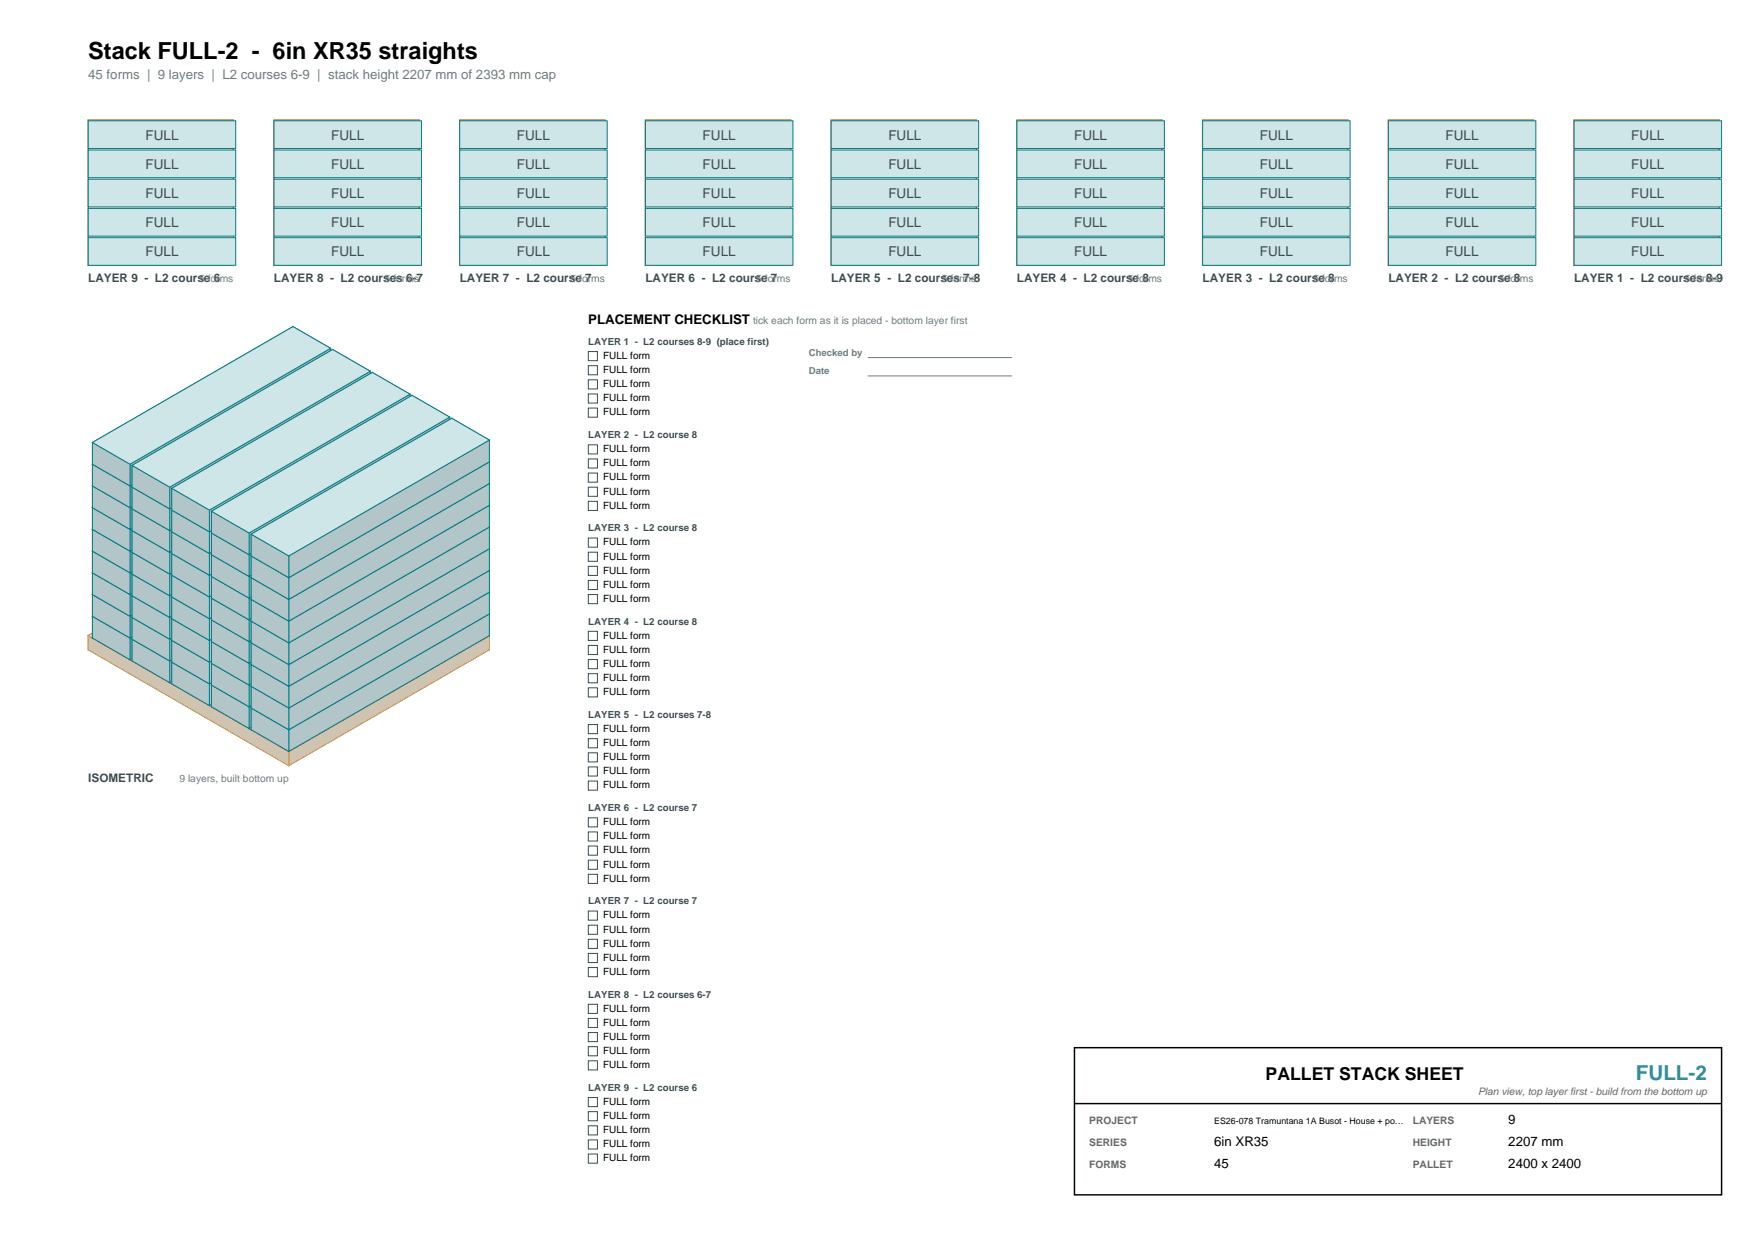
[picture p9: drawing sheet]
<svg xmlns="http://www.w3.org/2000/svg" width="420mm" height="297mm" viewBox="0 0 420 297" stroke-linecap="round" stroke-linejoin="round" font-family="sans-serif">
<path d="M21.2 28.8h34.8v34.8h-34.8z" fill-rule="evenodd" fill="#f0e4ce" stroke="#b4762b" stroke-width=".35"/>
<g fill="#cfe6e9" stroke="#0e7c86" stroke-width=".24">
<path d="M21.2 57h35.3v6.6h-35.3z" fill-rule="evenodd"/>
<path d="M21.2 50h35.3v6.6h-35.3z" fill-rule="evenodd"/>
<path d="M21.2 43h35.3v6.6h-35.3z" fill-rule="evenodd"/>
<path d="M21.2 36h35.3v6.6h-35.3z" fill-rule="evenodd"/>
<path d="M21.2 29h35.3v6.6h-35.3z" fill-rule="evenodd"/>
</g>
<path d="M65.7 28.8h34.8v34.8h-34.8z" fill-rule="evenodd" fill="#f0e4ce" stroke="#b4762b" stroke-width=".35"/>
<g fill="#cfe6e9" stroke="#0e7c86" stroke-width=".24">
<path d="M65.7 57h35.4v6.6h-35.4z" fill-rule="evenodd"/>
<path d="M65.7 50h35.4v6.6h-35.4z" fill-rule="evenodd"/>
<path d="M65.7 43h35.4v6.6h-35.4z" fill-rule="evenodd"/>
<path d="M65.7 36h35.4v6.6h-35.4z" fill-rule="evenodd"/>
<path d="M65.7 29h35.4v6.6h-35.4z" fill-rule="evenodd"/>
</g>
<path d="M110.3 28.8h34.8v34.8h-34.8z" fill-rule="evenodd" fill="#f0e4ce" stroke="#b4762b" stroke-width=".35"/>
<g fill="#cfe6e9" stroke="#0e7c86" stroke-width=".24">
<path d="M110.3 57h35.3v6.6h-35.3z" fill-rule="evenodd"/>
<path d="M110.3 50h35.3v6.6h-35.3z" fill-rule="evenodd"/>
<path d="M110.3 43h35.3v6.6h-35.3z" fill-rule="evenodd"/>
<path d="M110.3 36h35.3v6.6h-35.3z" fill-rule="evenodd"/>
<path d="M110.3 29h35.3v6.6h-35.3z" fill-rule="evenodd"/>
</g>
<path d="M154.8 28.8h34.8v34.8h-34.8z" fill-rule="evenodd" fill="#f0e4ce" stroke="#b4762b" stroke-width=".35"/>
<g fill="#cfe6e9" stroke="#0e7c86" stroke-width=".24">
<path d="M154.8 57h35.4v6.6h-35.4z" fill-rule="evenodd"/>
<path d="M154.8 50h35.4v6.6h-35.4z" fill-rule="evenodd"/>
<path d="M154.8 43h35.4v6.6h-35.4z" fill-rule="evenodd"/>
<path d="M154.8 36h35.4v6.6h-35.4z" fill-rule="evenodd"/>
<path d="M154.8 29h35.4v6.6h-35.4z" fill-rule="evenodd"/>
</g>
<path d="M199.4 28.8h34.8v34.8h-34.8z" fill-rule="evenodd" fill="#f0e4ce" stroke="#b4762b" stroke-width=".35"/>
<g fill="#cfe6e9" stroke="#0e7c86" stroke-width=".24">
<path d="M199.4 57h35.3v6.6h-35.3z" fill-rule="evenodd"/>
<path d="M199.4 50h35.3v6.6h-35.3z" fill-rule="evenodd"/>
<path d="M199.4 43h35.3v6.6h-35.3z" fill-rule="evenodd"/>
<path d="M199.4 36h35.3v6.6h-35.3z" fill-rule="evenodd"/>
<path d="M199.4 29h35.3v6.6h-35.3z" fill-rule="evenodd"/>
</g>
<path d="M243.9 28.8h34.8v34.8h-34.8z" fill-rule="evenodd" fill="#f0e4ce" stroke="#b4762b" stroke-width=".35"/>
<g fill="#cfe6e9" stroke="#0e7c86" stroke-width=".24">
<path d="M243.9 57h35.4v6.6h-35.4z" fill-rule="evenodd"/>
<path d="M243.9 50h35.4v6.6h-35.4z" fill-rule="evenodd"/>
<path d="M243.9 43h35.4v6.6h-35.4z" fill-rule="evenodd"/>
<path d="M243.9 36h35.4v6.6h-35.4z" fill-rule="evenodd"/>
<path d="M243.9 29h35.4v6.6h-35.4z" fill-rule="evenodd"/>
</g>
<path d="M288.5 28.8h34.8v34.8h-34.8z" fill-rule="evenodd" fill="#f0e4ce" stroke="#b4762b" stroke-width=".35"/>
<g fill="#cfe6e9" stroke="#0e7c86" stroke-width=".24">
<path d="M288.5 57h35.3v6.6h-35.3z" fill-rule="evenodd"/>
<path d="M288.5 50h35.3v6.6h-35.3z" fill-rule="evenodd"/>
<path d="M288.5 43h35.3v6.6h-35.3z" fill-rule="evenodd"/>
<path d="M288.5 36h35.3v6.6h-35.3z" fill-rule="evenodd"/>
<path d="M288.5 29h35.3v6.6h-35.3z" fill-rule="evenodd"/>
</g>
<path d="M333 28.8h34.8v34.8h-34.8z" fill-rule="evenodd" fill="#f0e4ce" stroke="#b4762b" stroke-width=".35"/>
<g fill="#cfe6e9" stroke="#0e7c86" stroke-width=".24">
<path d="M333 57h35.4v6.6h-35.4z" fill-rule="evenodd"/>
<path d="M333 50h35.4v6.6h-35.4z" fill-rule="evenodd"/>
<path d="M333 43h35.4v6.6h-35.4z" fill-rule="evenodd"/>
<path d="M333 36h35.4v6.6h-35.4z" fill-rule="evenodd"/>
<path d="M333 29h35.4v6.6h-35.4z" fill-rule="evenodd"/>
</g>
<path d="M377.6 28.8h34.8v34.8h-34.8z" fill-rule="evenodd" fill="#f0e4ce" stroke="#b4762b" stroke-width=".35"/>
<g fill="#cfe6e9" stroke="#0e7c86" stroke-width=".24">
<path d="M377.6 57h35.3v6.6h-35.3z" fill-rule="evenodd"/>
<path d="M377.6 50h35.3v6.6h-35.3z" fill-rule="evenodd"/>
<path d="M377.6 43h35.3v6.6h-35.3z" fill-rule="evenodd"/>
<path d="M377.6 36h35.3v6.6h-35.3z" fill-rule="evenodd"/>
<path d="M377.6 29h35.3v6.6h-35.3z" fill-rule="evenodd"/>
</g>
<g fill="#cec4b1" stroke="#b4762b" stroke-width=".24">
<path d="M69.3 124.6l48.1 27.8v3.4l-48.1-27.8z" fill-rule="evenodd"/>
<path d="M21.2 152.4l48.1-27.8v3.4l-48.1 27.8z" fill-rule="evenodd"/>
<path d="M69.3 180.1l48.1-27.7v3.4l-48.1 27.7z" fill-rule="evenodd"/>
<path d="M21.2 152.4l48.1 27.7v3.4l-48.1-27.7z" fill-rule="evenodd"/>
</g>
<path d="M21.2 152.4l48.1-27.8 48.1 27.8-48.1 27.7z" fill-rule="evenodd" fill="#f0e4ce" stroke="#b4762b" stroke-width=".24"/>
<g fill="#b2c5c8" stroke="#0e7c86" stroke-width=".24">
<path d="M70.3 120l9 5.2v5.2l-9-5.2z" fill-rule="evenodd"/>
<path d="M22.2 147.7l48.1-27.7v5.2l-48.1 27.7z" fill-rule="evenodd"/>
<path d="M31.2 152.9l48.1-27.7v5.2l-48.1 27.7z" fill-rule="evenodd"/>
<path d="M22.2 147.7l9 5.2v5.2l-9-5.2z" fill-rule="evenodd"/>
</g>
<path d="M22.2 147.7l48.1-27.7 9 5.2-48.1 27.7z" fill-rule="evenodd" fill="#cfe6e9" stroke="#0e7c86" stroke-width=".24"/>
<g fill="#b2c5c8" stroke="#0e7c86" stroke-width=".24">
<path d="M79.8 125.4l9 5.3v5.2l-9-5.2z" fill-rule="evenodd"/>
<path d="M31.7 153.2l48.1-27.8v5.3l-48.1 27.7z" fill-rule="evenodd"/>
<path d="M40.7 158.4l48.1-27.7v5.2l-48.1 27.7z" fill-rule="evenodd"/>
<path d="M31.7 153.2l9 5.2v5.2l-9-5.2z" fill-rule="evenodd"/>
</g>
<path d="M31.7 153.2l48.1-27.8 9 5.3-48.1 27.7z" fill-rule="evenodd" fill="#cfe6e9" stroke="#0e7c86" stroke-width=".24"/>
<g fill="#b2c5c8" stroke="#0e7c86" stroke-width=".24">
<path d="M89.3 130.9l9 5.3v5.2l-9-5.2z" fill-rule="evenodd"/>
<path d="M41.2 158.7l48.1-27.8v5.3l-48.1 27.7z" fill-rule="evenodd"/>
<path d="M50.2 163.9l48.1-27.7v5.2l-48.1 27.7z" fill-rule="evenodd"/>
<path d="M41.2 158.7l9 5.2v5.2l-9-5.2z" fill-rule="evenodd"/>
</g>
<path d="M41.2 158.7l48.1-27.8 9 5.3-48.1 27.7z" fill-rule="evenodd" fill="#cfe6e9" stroke="#0e7c86" stroke-width=".24"/>
<g fill="#b2c5c8" stroke="#0e7c86" stroke-width=".24">
<path d="M98.8 136.4l9.1 5.2v5.3l-9.1-5.3z" fill-rule="evenodd"/>
<path d="M50.7 164.2l48.1-27.8v5.2l-48.1 27.8z" fill-rule="evenodd"/>
<path d="M59.8 169.4l48.1-27.8v5.3l-48.1 27.7z" fill-rule="evenodd"/>
<path d="M50.7 164.2l9.1 5.2v5.2l-9.1-5.2z" fill-rule="evenodd"/>
</g>
<path d="M50.7 164.2l48.1-27.8 9.1 5.2-48.1 27.8z" fill-rule="evenodd" fill="#cfe6e9" stroke="#0e7c86" stroke-width=".24"/>
<g fill="#b2c5c8" stroke="#0e7c86" stroke-width=".24">
<path d="M108.4 141.9l9 5.2v5.3l-9-5.3z" fill-rule="evenodd"/>
<path d="M60.3 169.7l48.1-27.8v5.2l-48.1 27.8z" fill-rule="evenodd"/>
<path d="M69.3 174.9l48.1-27.8v5.3l-48.1 27.7z" fill-rule="evenodd"/>
<path d="M60.3 169.7l9 5.2v5.2l-9-5.2z" fill-rule="evenodd"/>
</g>
<path d="M60.3 169.7l48.1-27.8 9 5.2-48.1 27.8z" fill-rule="evenodd" fill="#cfe6e9" stroke="#0e7c86" stroke-width=".24"/>
<g fill="#b2c5c8" stroke="#0e7c86" stroke-width=".24">
<path d="M70.3 114.7l9 5.3v5.2l-9-5.2z" fill-rule="evenodd"/>
<path d="M22.2 142.5l48.1-27.8v5.3l-48.1 27.7z" fill-rule="evenodd"/>
<path d="M31.2 147.7l48.1-27.7v5.2l-48.1 27.7z" fill-rule="evenodd"/>
<path d="M22.2 142.5l9 5.2v5.2l-9-5.2z" fill-rule="evenodd"/>
</g>
<path d="M22.2 142.5l48.1-27.8 9 5.3-48.1 27.7z" fill-rule="evenodd" fill="#cfe6e9" stroke="#0e7c86" stroke-width=".24"/>
<g fill="#b2c5c8" stroke="#0e7c86" stroke-width=".24">
<path d="M79.8 120.2l9 5.2v5.3l-9-5.3z" fill-rule="evenodd"/>
<path d="M31.7 148l48.1-27.8v5.2l-48.1 27.8z" fill-rule="evenodd"/>
<path d="M40.7 153.2l48.1-27.8v5.3l-48.1 27.7z" fill-rule="evenodd"/>
<path d="M31.7 148l9 5.2v5.2l-9-5.2z" fill-rule="evenodd"/>
</g>
<path d="M31.7 148l48.1-27.8 9 5.2-48.1 27.8z" fill-rule="evenodd" fill="#cfe6e9" stroke="#0e7c86" stroke-width=".24"/>
<g fill="#b2c5c8" stroke="#0e7c86" stroke-width=".24">
<path d="M89.3 125.7l9 5.2v5.3l-9-5.3z" fill-rule="evenodd"/>
<path d="M41.2 153.5l48.1-27.8v5.2l-48.1 27.8z" fill-rule="evenodd"/>
<path d="M50.2 158.7l48.1-27.8v5.3l-48.1 27.7z" fill-rule="evenodd"/>
<path d="M41.2 153.5l9 5.2v5.2l-9-5.2z" fill-rule="evenodd"/>
</g>
<path d="M41.2 153.5l48.1-27.8 9 5.2-48.1 27.8z" fill-rule="evenodd" fill="#cfe6e9" stroke="#0e7c86" stroke-width=".24"/>
<g fill="#b2c5c8" stroke="#0e7c86" stroke-width=".24">
<path d="M98.8 131.2l9.1 5.2v5.2l-9.1-5.2z" fill-rule="evenodd"/>
<path d="M50.7 159l48.1-27.8v5.2l-48.1 27.8z" fill-rule="evenodd"/>
<path d="M59.8 164.2l48.1-27.8v5.2l-48.1 27.8z" fill-rule="evenodd"/>
<path d="M50.7 159l9.1 5.2v5.2l-9.1-5.2z" fill-rule="evenodd"/>
</g>
<path d="M50.7 159l48.1-27.8 9.1 5.2-48.1 27.8z" fill-rule="evenodd" fill="#cfe6e9" stroke="#0e7c86" stroke-width=".24"/>
<g fill="#b2c5c8" stroke="#0e7c86" stroke-width=".24">
<path d="M108.4 136.7l9 5.2v5.2l-9-5.2z" fill-rule="evenodd"/>
<path d="M60.3 164.5l48.1-27.8v5.2l-48.1 27.8z" fill-rule="evenodd"/>
<path d="M69.3 169.7l48.1-27.8v5.2l-48.1 27.8z" fill-rule="evenodd"/>
<path d="M60.3 164.5l9 5.2v5.2l-9-5.2z" fill-rule="evenodd"/>
</g>
<path d="M60.3 164.5l48.1-27.8 9 5.2-48.1 27.8z" fill-rule="evenodd" fill="#cfe6e9" stroke="#0e7c86" stroke-width=".24"/>
<g fill="#b2c5c8" stroke="#0e7c86" stroke-width=".24">
<path d="M70.3 109.5l9 5.2v5.3l-9-5.3z" fill-rule="evenodd"/>
<path d="M22.2 137.3l48.1-27.8v5.2l-48.1 27.8z" fill-rule="evenodd"/>
<path d="M31.2 142.5l48.1-27.8v5.3l-48.1 27.7z" fill-rule="evenodd"/>
<path d="M22.2 137.3l9 5.2v5.2l-9-5.2z" fill-rule="evenodd"/>
</g>
<path d="M22.2 137.3l48.1-27.8 9 5.2-48.1 27.8z" fill-rule="evenodd" fill="#cfe6e9" stroke="#0e7c86" stroke-width=".24"/>
<g fill="#b2c5c8" stroke="#0e7c86" stroke-width=".24">
<path d="M79.8 115l9 5.2v5.2l-9-5.2z" fill-rule="evenodd"/>
<path d="M31.7 142.8l48.1-27.8v5.2l-48.1 27.8z" fill-rule="evenodd"/>
<path d="M40.7 148l48.1-27.8v5.2l-48.1 27.8z" fill-rule="evenodd"/>
<path d="M31.7 142.8l9 5.2v5.2l-9-5.2z" fill-rule="evenodd"/>
</g>
<path d="M31.7 142.8l48.1-27.8 9 5.2-48.1 27.8z" fill-rule="evenodd" fill="#cfe6e9" stroke="#0e7c86" stroke-width=".24"/>
<g fill="#b2c5c8" stroke="#0e7c86" stroke-width=".24">
<path d="M89.3 120.5l9 5.2v5.2l-9-5.2z" fill-rule="evenodd"/>
<path d="M41.2 148.3l48.1-27.8v5.2l-48.1 27.8z" fill-rule="evenodd"/>
<path d="M50.2 153.5l48.1-27.8v5.2l-48.1 27.8z" fill-rule="evenodd"/>
<path d="M41.2 148.3l9 5.2v5.2l-9-5.2z" fill-rule="evenodd"/>
</g>
<path d="M41.2 148.3l48.1-27.8 9 5.2-48.1 27.8z" fill-rule="evenodd" fill="#cfe6e9" stroke="#0e7c86" stroke-width=".24"/>
<g fill="#b2c5c8" stroke="#0e7c86" stroke-width=".24">
<path d="M98.8 126l9.1 5.2v5.2l-9.1-5.2z" fill-rule="evenodd"/>
<path d="M50.7 153.8l48.1-27.8v5.2l-48.1 27.8z" fill-rule="evenodd"/>
<path d="M59.8 159l48.1-27.8v5.2l-48.1 27.8z" fill-rule="evenodd"/>
<path d="M50.7 153.8l9.1 5.2v5.2l-9.1-5.2z" fill-rule="evenodd"/>
</g>
<path d="M50.7 153.8l48.1-27.8 9.1 5.2-48.1 27.8z" fill-rule="evenodd" fill="#cfe6e9" stroke="#0e7c86" stroke-width=".24"/>
<g fill="#b2c5c8" stroke="#0e7c86" stroke-width=".24">
<path d="M108.4 131.5l9 5.2v5.2l-9-5.2z" fill-rule="evenodd"/>
<path d="M60.3 159.3l48.1-27.8v5.2l-48.1 27.8z" fill-rule="evenodd"/>
<path d="M69.3 164.5l48.1-27.8v5.2l-48.1 27.8z" fill-rule="evenodd"/>
<path d="M60.3 159.3l9 5.2v5.2l-9-5.2z" fill-rule="evenodd"/>
</g>
<path d="M60.3 159.3l48.1-27.8 9 5.2-48.1 27.8z" fill-rule="evenodd" fill="#cfe6e9" stroke="#0e7c86" stroke-width=".24"/>
<g fill="#b2c5c8" stroke="#0e7c86" stroke-width=".24">
<path d="M70.3 104.3l9 5.2v5.2l-9-5.2z" fill-rule="evenodd"/>
<path d="M22.2 132.1l48.1-27.8v5.2l-48.1 27.8z" fill-rule="evenodd"/>
<path d="M31.2 137.3l48.1-27.8v5.2l-48.1 27.8z" fill-rule="evenodd"/>
<path d="M22.2 132.1l9 5.2v5.2l-9-5.2z" fill-rule="evenodd"/>
</g>
<path d="M22.2 132.1l48.1-27.8 9 5.2-48.1 27.8z" fill-rule="evenodd" fill="#cfe6e9" stroke="#0e7c86" stroke-width=".24"/>
<g fill="#b2c5c8" stroke="#0e7c86" stroke-width=".24">
<path d="M79.8 109.8l9 5.2v5.2l-9-5.2z" fill-rule="evenodd"/>
<path d="M31.7 137.6l48.1-27.8v5.2l-48.1 27.8z" fill-rule="evenodd"/>
<path d="M40.7 142.8l48.1-27.8v5.2l-48.1 27.8z" fill-rule="evenodd"/>
<path d="M31.7 137.6l9 5.2v5.2l-9-5.2z" fill-rule="evenodd"/>
</g>
<path d="M31.7 137.6l48.1-27.8 9 5.2-48.1 27.8z" fill-rule="evenodd" fill="#cfe6e9" stroke="#0e7c86" stroke-width=".24"/>
<g fill="#b2c5c8" stroke="#0e7c86" stroke-width=".24">
<path d="M89.3 115.3l9 5.2v5.2l-9-5.2z" fill-rule="evenodd"/>
<path d="M41.2 143.1l48.1-27.8v5.2l-48.1 27.8z" fill-rule="evenodd"/>
<path d="M50.2 148.3l48.1-27.8v5.2l-48.1 27.8z" fill-rule="evenodd"/>
<path d="M41.2 143.1l9 5.2v5.2l-9-5.2z" fill-rule="evenodd"/>
</g>
<path d="M41.2 143.1l48.1-27.8 9 5.2-48.1 27.8z" fill-rule="evenodd" fill="#cfe6e9" stroke="#0e7c86" stroke-width=".24"/>
<g fill="#b2c5c8" stroke="#0e7c86" stroke-width=".24">
<path d="M98.8 120.8l9.1 5.2v5.2l-9.1-5.2z" fill-rule="evenodd"/>
<path d="M50.7 148.6l48.1-27.8v5.2l-48.1 27.8z" fill-rule="evenodd"/>
<path d="M59.8 153.8l48.1-27.8v5.2l-48.1 27.8z" fill-rule="evenodd"/>
<path d="M50.7 148.6l9.1 5.2v5.2l-9.1-5.2z" fill-rule="evenodd"/>
</g>
<path d="M50.7 148.6l48.1-27.8 9.1 5.2-48.1 27.8z" fill-rule="evenodd" fill="#cfe6e9" stroke="#0e7c86" stroke-width=".24"/>
<g fill="#b2c5c8" stroke="#0e7c86" stroke-width=".24">
<path d="M108.4 126.3l9 5.2v5.2l-9-5.2z" fill-rule="evenodd"/>
<path d="M60.3 154.1l48.1-27.8v5.2l-48.1 27.8z" fill-rule="evenodd"/>
<path d="M69.3 159.3l48.1-27.8v5.2l-48.1 27.8z" fill-rule="evenodd"/>
<path d="M60.3 154.1l9 5.2v5.2l-9-5.2z" fill-rule="evenodd"/>
</g>
<path d="M60.3 154.1l48.1-27.8 9 5.2-48.1 27.8z" fill-rule="evenodd" fill="#cfe6e9" stroke="#0e7c86" stroke-width=".24"/>
<g fill="#b2c5c8" stroke="#0e7c86" stroke-width=".24">
<path d="M70.3 99.1l9 5.2v5.2l-9-5.2z" fill-rule="evenodd"/>
<path d="M22.2 126.9l48.1-27.8v5.2l-48.1 27.8z" fill-rule="evenodd"/>
<path d="M31.2 132.1l48.1-27.8v5.2l-48.1 27.8z" fill-rule="evenodd"/>
<path d="M22.2 126.9l9 5.2v5.2l-9-5.2z" fill-rule="evenodd"/>
</g>
<path d="M22.2 126.9l48.1-27.8 9 5.2-48.1 27.8z" fill-rule="evenodd" fill="#cfe6e9" stroke="#0e7c86" stroke-width=".24"/>
<g fill="#b2c5c8" stroke="#0e7c86" stroke-width=".24">
<path d="M79.8 104.6l9 5.2v5.2l-9-5.2z" fill-rule="evenodd"/>
<path d="M31.7 132.4l48.1-27.8v5.2l-48.1 27.8z" fill-rule="evenodd"/>
<path d="M40.7 137.6l48.1-27.8v5.2l-48.1 27.8z" fill-rule="evenodd"/>
<path d="M31.7 132.4l9 5.2v5.2l-9-5.2z" fill-rule="evenodd"/>
</g>
<path d="M31.7 132.4l48.1-27.8 9 5.2-48.1 27.8z" fill-rule="evenodd" fill="#cfe6e9" stroke="#0e7c86" stroke-width=".24"/>
<g fill="#b2c5c8" stroke="#0e7c86" stroke-width=".24">
<path d="M89.3 110.1l9 5.2v5.2l-9-5.2z" fill-rule="evenodd"/>
<path d="M41.2 137.9l48.1-27.8v5.2l-48.1 27.8z" fill-rule="evenodd"/>
<path d="M50.2 143.1l48.1-27.8v5.2l-48.1 27.8z" fill-rule="evenodd"/>
<path d="M41.2 137.9l9 5.2v5.2l-9-5.2z" fill-rule="evenodd"/>
</g>
<path d="M41.2 137.9l48.1-27.8 9 5.2-48.1 27.8z" fill-rule="evenodd" fill="#cfe6e9" stroke="#0e7c86" stroke-width=".24"/>
<g fill="#b2c5c8" stroke="#0e7c86" stroke-width=".24">
<path d="M98.8 115.6l9.1 5.2v5.2l-9.1-5.2z" fill-rule="evenodd"/>
<path d="M50.7 143.4l48.1-27.8v5.2l-48.1 27.8z" fill-rule="evenodd"/>
<path d="M59.8 148.6l48.1-27.8v5.2l-48.1 27.8z" fill-rule="evenodd"/>
<path d="M50.7 143.4l9.1 5.2v5.2l-9.1-5.2z" fill-rule="evenodd"/>
</g>
<path d="M50.7 143.4l48.1-27.8 9.1 5.2-48.1 27.8z" fill-rule="evenodd" fill="#cfe6e9" stroke="#0e7c86" stroke-width=".24"/>
<g fill="#b2c5c8" stroke="#0e7c86" stroke-width=".24">
<path d="M108.4 121.1l9 5.2v5.2l-9-5.2z" fill-rule="evenodd"/>
<path d="M60.3 148.9l48.1-27.8v5.2l-48.1 27.8z" fill-rule="evenodd"/>
<path d="M69.3 154.1l48.1-27.8v5.2l-48.1 27.8z" fill-rule="evenodd"/>
<path d="M60.3 148.9l9 5.2v5.2l-9-5.2z" fill-rule="evenodd"/>
</g>
<path d="M60.3 148.9l48.1-27.8 9 5.2-48.1 27.8z" fill-rule="evenodd" fill="#cfe6e9" stroke="#0e7c86" stroke-width=".24"/>
<g fill="#b2c5c8" stroke="#0e7c86" stroke-width=".24">
<path d="M70.3 93.9l9 5.2v5.2l-9-5.2z" fill-rule="evenodd"/>
<path d="M22.2 121.7l48.1-27.8v5.2l-48.1 27.8z" fill-rule="evenodd"/>
<path d="M31.2 126.9l48.1-27.8v5.2l-48.1 27.8z" fill-rule="evenodd"/>
<path d="M22.2 121.7l9 5.2v5.2l-9-5.2z" fill-rule="evenodd"/>
</g>
<path d="M22.2 121.7l48.1-27.8 9 5.2-48.1 27.8z" fill-rule="evenodd" fill="#cfe6e9" stroke="#0e7c86" stroke-width=".24"/>
<g fill="#b2c5c8" stroke="#0e7c86" stroke-width=".24">
<path d="M79.8 99.4l9 5.2v5.2l-9-5.2z" fill-rule="evenodd"/>
<path d="M31.7 127.2l48.1-27.8v5.2l-48.1 27.8z" fill-rule="evenodd"/>
<path d="M40.7 132.4l48.1-27.8v5.2l-48.1 27.8z" fill-rule="evenodd"/>
<path d="M31.7 127.2l9 5.2v5.2l-9-5.2z" fill-rule="evenodd"/>
</g>
<path d="M31.7 127.2l48.1-27.8 9 5.2-48.1 27.8z" fill-rule="evenodd" fill="#cfe6e9" stroke="#0e7c86" stroke-width=".24"/>
<g fill="#b2c5c8" stroke="#0e7c86" stroke-width=".24">
<path d="M89.3 104.9l9 5.2v5.2l-9-5.2z" fill-rule="evenodd"/>
<path d="M41.2 132.7l48.1-27.8v5.2l-48.1 27.8z" fill-rule="evenodd"/>
<path d="M50.2 137.9l48.1-27.8v5.2l-48.1 27.8z" fill-rule="evenodd"/>
<path d="M41.2 132.7l9 5.2v5.2l-9-5.2z" fill-rule="evenodd"/>
</g>
<path d="M41.2 132.7l48.1-27.8 9 5.2-48.1 27.8z" fill-rule="evenodd" fill="#cfe6e9" stroke="#0e7c86" stroke-width=".24"/>
<g fill="#b2c5c8" stroke="#0e7c86" stroke-width=".24">
<path d="M98.8 110.4l9.1 5.2v5.2l-9.1-5.2z" fill-rule="evenodd"/>
<path d="M50.7 138.2l48.1-27.8v5.2l-48.1 27.8z" fill-rule="evenodd"/>
<path d="M59.8 143.4l48.1-27.8v5.2l-48.1 27.8z" fill-rule="evenodd"/>
<path d="M50.7 138.2l9.1 5.2v5.2l-9.1-5.2z" fill-rule="evenodd"/>
</g>
<path d="M50.7 138.2l48.1-27.8 9.1 5.2-48.1 27.8z" fill-rule="evenodd" fill="#cfe6e9" stroke="#0e7c86" stroke-width=".24"/>
<g fill="#b2c5c8" stroke="#0e7c86" stroke-width=".24">
<path d="M108.4 115.9l9 5.2v5.2l-9-5.2z" fill-rule="evenodd"/>
<path d="M60.3 143.7l48.1-27.8v5.2l-48.1 27.8z" fill-rule="evenodd"/>
<path d="M69.3 148.9l48.1-27.8v5.2l-48.1 27.8z" fill-rule="evenodd"/>
<path d="M60.3 143.7l9 5.2v5.2l-9-5.2z" fill-rule="evenodd"/>
</g>
<path d="M60.3 143.7l48.1-27.8 9 5.2-48.1 27.8z" fill-rule="evenodd" fill="#cfe6e9" stroke="#0e7c86" stroke-width=".24"/>
<g fill="#b2c5c8" stroke="#0e7c86" stroke-width=".24">
<path d="M70.3 88.7l9 5.2v5.2l-9-5.2z" fill-rule="evenodd"/>
<path d="M22.2 116.5l48.1-27.8v5.2l-48.1 27.8z" fill-rule="evenodd"/>
<path d="M31.2 121.7l48.1-27.8v5.2l-48.1 27.8z" fill-rule="evenodd"/>
<path d="M22.2 116.5l9 5.2v5.2l-9-5.2z" fill-rule="evenodd"/>
</g>
<path d="M22.2 116.5l48.1-27.8 9 5.2-48.1 27.8z" fill-rule="evenodd" fill="#cfe6e9" stroke="#0e7c86" stroke-width=".24"/>
<g fill="#b2c5c8" stroke="#0e7c86" stroke-width=".24">
<path d="M79.8 94.2l9 5.2v5.2l-9-5.2z" fill-rule="evenodd"/>
<path d="M31.7 122l48.1-27.8v5.2l-48.1 27.8z" fill-rule="evenodd"/>
<path d="M40.7 127.2l48.1-27.8v5.2l-48.1 27.8z" fill-rule="evenodd"/>
<path d="M31.7 122l9 5.2v5.2l-9-5.2z" fill-rule="evenodd"/>
</g>
<path d="M31.7 122l48.1-27.8 9 5.2-48.1 27.8z" fill-rule="evenodd" fill="#cfe6e9" stroke="#0e7c86" stroke-width=".24"/>
<g fill="#b2c5c8" stroke="#0e7c86" stroke-width=".24">
<path d="M89.3 99.7l9 5.2v5.2l-9-5.2z" fill-rule="evenodd"/>
<path d="M41.2 127.5l48.1-27.8v5.2l-48.1 27.8z" fill-rule="evenodd"/>
<path d="M50.2 132.7l48.1-27.8v5.2l-48.1 27.8z" fill-rule="evenodd"/>
<path d="M41.2 127.5l9 5.2v5.2l-9-5.2z" fill-rule="evenodd"/>
</g>
<path d="M41.2 127.5l48.1-27.8 9 5.2-48.1 27.8z" fill-rule="evenodd" fill="#cfe6e9" stroke="#0e7c86" stroke-width=".24"/>
<g fill="#b2c5c8" stroke="#0e7c86" stroke-width=".24">
<path d="M98.8 105.2l9.1 5.2v5.2l-9.1-5.2z" fill-rule="evenodd"/>
<path d="M50.7 133l48.1-27.8v5.2l-48.1 27.8z" fill-rule="evenodd"/>
<path d="M59.8 138.2l48.1-27.8v5.2l-48.1 27.8z" fill-rule="evenodd"/>
<path d="M50.7 133l9.1 5.2v5.2l-9.1-5.2z" fill-rule="evenodd"/>
</g>
<path d="M50.7 133l48.1-27.8 9.1 5.2-48.1 27.8z" fill-rule="evenodd" fill="#cfe6e9" stroke="#0e7c86" stroke-width=".24"/>
<g fill="#b2c5c8" stroke="#0e7c86" stroke-width=".24">
<path d="M108.4 110.7l9 5.2v5.2l-9-5.2z" fill-rule="evenodd"/>
<path d="M60.3 138.5l48.1-27.8v5.2l-48.1 27.8z" fill-rule="evenodd"/>
<path d="M69.3 143.7l48.1-27.8v5.2l-48.1 27.8z" fill-rule="evenodd"/>
<path d="M60.3 138.5l9 5.2v5.2l-9-5.2z" fill-rule="evenodd"/>
</g>
<path d="M60.3 138.5l48.1-27.8 9 5.2-48.1 27.8z" fill-rule="evenodd" fill="#cfe6e9" stroke="#0e7c86" stroke-width=".24"/>
<g fill="#b2c5c8" stroke="#0e7c86" stroke-width=".24">
<path d="M70.3 83.5l9 5.2v5.2l-9-5.2z" fill-rule="evenodd"/>
<path d="M22.2 111.3l48.1-27.8v5.2l-48.1 27.8z" fill-rule="evenodd"/>
<path d="M31.2 116.5l48.1-27.8v5.2l-48.1 27.8z" fill-rule="evenodd"/>
<path d="M22.2 111.3l9 5.2v5.2l-9-5.2z" fill-rule="evenodd"/>
</g>
<path d="M22.2 111.3l48.1-27.8 9 5.2-48.1 27.8z" fill-rule="evenodd" fill="#cfe6e9" stroke="#0e7c86" stroke-width=".24"/>
<g fill="#b2c5c8" stroke="#0e7c86" stroke-width=".24">
<path d="M79.8 89l9 5.2v5.2l-9-5.2z" fill-rule="evenodd"/>
<path d="M31.7 116.8l48.1-27.8v5.2l-48.1 27.8z" fill-rule="evenodd"/>
<path d="M40.7 122l48.1-27.8v5.2l-48.1 27.8z" fill-rule="evenodd"/>
<path d="M31.7 116.8l9 5.2v5.2l-9-5.2z" fill-rule="evenodd"/>
</g>
<path d="M31.7 116.8l48.1-27.8 9 5.2-48.1 27.8z" fill-rule="evenodd" fill="#cfe6e9" stroke="#0e7c86" stroke-width=".24"/>
<g fill="#b2c5c8" stroke="#0e7c86" stroke-width=".24">
<path d="M89.3 94.5l9 5.2v5.2l-9-5.2z" fill-rule="evenodd"/>
<path d="M41.2 122.3l48.1-27.8v5.2l-48.1 27.8z" fill-rule="evenodd"/>
<path d="M50.2 127.5l48.1-27.8v5.2l-48.1 27.8z" fill-rule="evenodd"/>
<path d="M41.2 122.3l9 5.2v5.2l-9-5.2z" fill-rule="evenodd"/>
</g>
<path d="M41.2 122.3l48.1-27.8 9 5.2-48.1 27.8z" fill-rule="evenodd" fill="#cfe6e9" stroke="#0e7c86" stroke-width=".24"/>
<g fill="#b2c5c8" stroke="#0e7c86" stroke-width=".24">
<path d="M98.8 100l9.1 5.2v5.2l-9.1-5.2z" fill-rule="evenodd"/>
<path d="M50.7 127.8l48.1-27.8v5.2l-48.1 27.8z" fill-rule="evenodd"/>
<path d="M59.8 133l48.1-27.8v5.2l-48.1 27.8z" fill-rule="evenodd"/>
<path d="M50.7 127.8l9.1 5.2v5.2l-9.1-5.2z" fill-rule="evenodd"/>
</g>
<path d="M50.7 127.8l48.1-27.8 9.1 5.2-48.1 27.8z" fill-rule="evenodd" fill="#cfe6e9" stroke="#0e7c86" stroke-width=".24"/>
<g fill="#b2c5c8" stroke="#0e7c86" stroke-width=".24">
<path d="M108.4 105.5l9 5.2v5.2l-9-5.2z" fill-rule="evenodd"/>
<path d="M60.3 133.3l48.1-27.8v5.2l-48.1 27.8z" fill-rule="evenodd"/>
<path d="M69.3 138.5l48.1-27.8v5.2l-48.1 27.8z" fill-rule="evenodd"/>
<path d="M60.3 133.3l9 5.2v5.2l-9-5.2z" fill-rule="evenodd"/>
</g>
<path d="M60.3 133.3l48.1-27.8 9 5.2-48.1 27.8z" fill-rule="evenodd" fill="#cfe6e9" stroke="#0e7c86" stroke-width=".24"/>
<g fill="#b2c5c8" stroke="#0e7c86" stroke-width=".24">
<path d="M70.3 78.3l9 5.2v5.2l-9-5.2z" fill-rule="evenodd"/>
<path d="M22.2 106.1l48.1-27.8v5.2l-48.1 27.8z" fill-rule="evenodd"/>
<path d="M31.2 111.3l48.1-27.8v5.2l-48.1 27.8z" fill-rule="evenodd"/>
<path d="M22.2 106.1l9 5.2v5.2l-9-5.2z" fill-rule="evenodd"/>
</g>
<path d="M22.2 106.1l48.1-27.8 9 5.2-48.1 27.8z" fill-rule="evenodd" fill="#cfe6e9" stroke="#0e7c86" stroke-width=".24"/>
<g fill="#b2c5c8" stroke="#0e7c86" stroke-width=".24">
<path d="M79.8 83.8l9 5.2v5.2l-9-5.2z" fill-rule="evenodd"/>
<path d="M31.7 111.6l48.1-27.8v5.2l-48.1 27.8z" fill-rule="evenodd"/>
<path d="M40.7 116.8l48.1-27.8v5.2l-48.1 27.8z" fill-rule="evenodd"/>
<path d="M31.7 111.6l9 5.2v5.2l-9-5.2z" fill-rule="evenodd"/>
</g>
<path d="M31.7 111.6l48.1-27.8 9 5.2-48.1 27.8z" fill-rule="evenodd" fill="#cfe6e9" stroke="#0e7c86" stroke-width=".24"/>
<g fill="#b2c5c8" stroke="#0e7c86" stroke-width=".24">
<path d="M89.3 89.3l9 5.2v5.2l-9-5.2z" fill-rule="evenodd"/>
<path d="M41.2 117.1l48.1-27.8v5.2l-48.1 27.8z" fill-rule="evenodd"/>
<path d="M50.2 122.3l48.1-27.8v5.2l-48.1 27.8z" fill-rule="evenodd"/>
<path d="M41.2 117.1l9 5.2v5.2l-9-5.2z" fill-rule="evenodd"/>
</g>
<path d="M41.2 117.1l48.1-27.8 9 5.2-48.1 27.8z" fill-rule="evenodd" fill="#cfe6e9" stroke="#0e7c86" stroke-width=".24"/>
<g fill="#b2c5c8" stroke="#0e7c86" stroke-width=".24">
<path d="M98.8 94.8l9.1 5.2v5.2l-9.1-5.2z" fill-rule="evenodd"/>
<path d="M50.7 122.6l48.1-27.8v5.2l-48.1 27.8z" fill-rule="evenodd"/>
<path d="M59.8 127.8l48.1-27.8v5.2l-48.1 27.8z" fill-rule="evenodd"/>
<path d="M50.7 122.6l9.1 5.2v5.2l-9.1-5.2z" fill-rule="evenodd"/>
</g>
<path d="M50.7 122.6l48.1-27.8 9.1 5.2-48.1 27.8z" fill-rule="evenodd" fill="#cfe6e9" stroke="#0e7c86" stroke-width=".24"/>
<g fill="#b2c5c8" stroke="#0e7c86" stroke-width=".24">
<path d="M108.4 100.3l9 5.2v5.2l-9-5.2z" fill-rule="evenodd"/>
<path d="M60.3 128.1l48.1-27.8v5.2l-48.1 27.8z" fill-rule="evenodd"/>
<path d="M69.3 133.3l48.1-27.8v5.2l-48.1 27.8z" fill-rule="evenodd"/>
<path d="M60.3 128.1l9 5.2v5.2l-9-5.2z" fill-rule="evenodd"/>
</g>
<path d="M60.3 128.1l48.1-27.8 9 5.2-48.1 27.8z" fill-rule="evenodd" fill="#cfe6e9" stroke="#0e7c86" stroke-width=".24"/>
<g fill="none" stroke="#3d4c50" stroke-width=".24">
<path d="M141.1 84.3h2.2v2.2h-2.2zM141.1 87.7h2.2v2.1h-2.2zM141.1 91h2.2v2.2h-2.2zM141.1 94.4h2.2v2.2h-2.2zM141.1 97.8h2.2v2.2h-2.2zM141.1 106.6h2.2v2.2h-2.2zM141.1 110h2.2v2.2h-2.2zM141.1 113.4h2.2v2.2h-2.2zM141.1 116.8h2.2v2.2h-2.2zM141.1 120.2h2.2v2.2h-2.2zM141.1 129h2.2v2.2h-2.2zM141.1 132.4h2.2v2.2h-2.2z"/>
<path d="M141.1 135.8h2.2v2.1h-2.2zM141.1 139.1h2.2v2.2h-2.2zM141.1 142.5h2.2v2.2h-2.2zM141.1 151.3h2.2v2.2h-2.2zM141.1 154.7h2.2v2.2h-2.2zM141.1 158.1h2.2v2.2h-2.2zM141.1 161.5h2.2v2.2h-2.2zM141.1 164.9h2.2v2.2h-2.2zM141.1 173.7h2.2v2.2h-2.2zM141.1 177.1h2.2v2.2h-2.2zM141.1 180.5h2.2v2.1h-2.2zM141.1 183.8h2.2v2.2h-2.2z"/>
<path d="M141.1 187.2h2.2v2.2h-2.2zM141.1 196h2.2v2.2h-2.2zM141.1 199.4h2.2v2.2h-2.2zM141.1 202.8h2.2v2.2h-2.2zM141.1 206.2h2.2v2.2h-2.2zM141.1 209.6h2.2v2.2h-2.2zM141.1 218.4h2.2v2.2h-2.2zM141.1 221.8h2.2v2.2h-2.2zM141.1 225.2h2.2v2.1h-2.2zM141.1 228.5h2.2v2.2h-2.2zM141.1 231.9h2.2v2.2h-2.2zM141.1 240.7h2.2v2.2h-2.2z"/>
<path d="M141.1 244.1h2.2v2.2h-2.2zM141.1 247.5h2.2v2.2h-2.2zM141.1 250.9h2.2v2.2h-2.2zM141.1 254.3h2.2v2.2h-2.2zM141.1 263.1h2.2v2.2h-2.2zM141.1 266.5h2.2v2.2h-2.2zM141.1 269.9h2.2v2.1h-2.2zM141.1 273.2h2.2v2.2h-2.2zM141.1 276.6h2.2v2.2h-2.2z"/>
</g>
<path d="M208.1 85.7h34.6M208.1 90.1h34.6" fill="none" stroke="#6b7c81" stroke-width=".24"/>
<path d="M257.7 251.1h155.2v35.3h-155.2z" fill-rule="evenodd" fill="#fff" stroke="#000" stroke-width=".35"/>
<path d="M257.7 264.5h155.2" fill="none" stroke="#000" stroke-width=".35"/>
<text font-size="5.6" x="21.2" y="14.1">Stack FULL-2 - 6in XR35 straights</text>
<text font-size="4.9" fill="#1976d2" x="392.4" y="258.9">FULL-2</text>
<text font-size="4.2" x="303.6" y="258.9">PALLET STACK SHEET</text>
<text font-size="3.2" fill="#6b7c81" x="21.2" y="19.1">45 forms | 9 layers | L2 courses 6-9 | stack height 2207 mm of 2393 mm cap</text>
<g font-size="3.2" fill="#3d4c50">
<text x="34.9" y="33.4">FULL</text>
<text x="79.4" y="33.4">FULL</text>
<text x="124" y="33.4">FULL</text>
<text x="168.5" y="33.4">FULL</text>
<text x="213.1" y="33.4">FULL</text>
<text x="257.6" y="33.4">FULL</text>
<text x="302.2" y="33.4">FULL</text>
<text x="346.7" y="33.4">FULL</text>
<text x="391.3" y="33.4">FULL</text>
<text x="34.9" y="40.4">FULL</text>
<text x="79.4" y="40.4">FULL</text>
<text x="124" y="40.4">FULL</text>
<text x="168.5" y="40.4">FULL</text>
<text x="213.1" y="40.4">FULL</text>
<text x="257.6" y="40.4">FULL</text>
<text x="302.2" y="40.4">FULL</text>
<text x="346.7" y="40.4">FULL</text>
<text x="391.3" y="40.4">FULL</text>
<text x="34.9" y="47.4">FULL</text>
<text x="79.4" y="47.4">FULL</text>
<text x="124" y="47.4">FULL</text>
<text x="168.5" y="47.4">FULL</text>
<text x="213.1" y="47.4">FULL</text>
<text x="257.6" y="47.4">FULL</text>
<text x="302.2" y="47.4">FULL</text>
<text x="346.7" y="47.4">FULL</text>
<text x="391.3" y="47.4">FULL</text>
<text x="34.9" y="54.4">FULL</text>
<text x="79.4" y="54.4">FULL</text>
<text x="124" y="54.4">FULL</text>
<text x="168.5" y="54.4">FULL</text>
<text x="213.1" y="54.4">FULL</text>
<text x="257.6" y="54.4">FULL</text>
<text x="302.2" y="54.4">FULL</text>
<text x="346.7" y="54.4">FULL</text>
<text x="391.3" y="54.4">FULL</text>
<text x="34.9" y="61.5">FULL</text>
<text x="79.4" y="61.5">FULL</text>
<text x="124" y="61.5">FULL</text>
<text x="168.5" y="61.5">FULL</text>
<text x="213.1" y="61.5">FULL</text>
<text x="257.6" y="61.5">FULL</text>
<text x="302.2" y="61.5">FULL</text>
<text x="346.7" y="61.5">FULL</text>
<text x="391.3" y="61.5">FULL</text>
</g>
<g font-size="3.2">
<text x="141.1" y="77.7">PLACEMENT CHECKLIST</text>
<text x="361.8" y="269.5">9</text>
<text x="291.2" y="274.8">6in XR35</text>
<text x="361.8" y="274.8">2207 mm</text>
<text x="291.2" y="280.1">45</text>
<text x="361.8" y="280.1">2400 x 2400</text>
</g>
<g font-size="2.8" fill="#3d4c50">
<text x="21.2" y="67.5">LAYER 9 - L2 course 6</text>
<text x="65.7" y="67.5">LAYER 8 - L2 courses 6-7</text>
<text x="110.3" y="67.5">LAYER 7 - L2 course 7</text>
<text x="154.8" y="67.5">LAYER 6 - L2 course 7</text>
<text x="199.4" y="67.5">LAYER 5 - L2 courses 7-8</text>
<text x="243.9" y="67.5">LAYER 4 - L2 course 8</text>
<text x="288.5" y="67.5">LAYER 3 - L2 course 8</text>
<text x="333" y="67.5">LAYER 2 - L2 course 8</text>
<text x="377.6" y="67.5">LAYER 1 - L2 courses 8-9</text>
<text x="21.2" y="187.4">ISOMETRIC</text>
</g>
<g font-size="2.5" fill="#6b7c81">
<text x="47.8" y="67.5">5 forms</text>
<text x="92.3" y="67.5">5 forms</text>
<text x="136.9" y="67.5">5 forms</text>
<text x="181.4" y="67.5">5 forms</text>
<text x="226" y="67.5">5 forms</text>
<text x="270.5" y="67.5">5 forms</text>
<text x="315.1" y="67.5">5 forms</text>
<text x="359.6" y="67.5">5 forms</text>
<text x="404.2" y="67.5">5 forms</text>
<text x="180.6" y="77.7">tick each form as it is placed - bottom layer first</text>
<text x="43" y="187.4">9 layers, built bottom up</text>
</g>
<g font-size="2.5" fill="#666">
<text x="354.5" y="262.4">Plan view, top layer first - build from the bottom up</text>
<text x="261.3" y="269.5">PROJECT</text>
<text x="338.9" y="269.5">LAYERS</text>
<text x="261.3" y="274.8">SERIES</text>
<text x="338.9" y="274.8">HEIGHT</text>
<text x="261.3" y="280.1">FORMS</text>
<text x="338.9" y="280.1">PALLET</text>
</g>
<g font-size="2.4">
<text x="144.6" y="86">FULL form</text>
<text x="144.6" y="89.4">FULL form</text>
<text x="144.6" y="92.8">FULL form</text>
<text x="144.6" y="96.2">FULL form</text>
<text x="144.6" y="99.6">FULL form</text>
<text x="144.6" y="108.4">FULL form</text>
<text x="144.6" y="111.8">FULL form</text>
<text x="144.6" y="115.2">FULL form</text>
<text x="144.6" y="118.5">FULL form</text>
<text x="144.6" y="121.9">FULL form</text>
<text x="144.6" y="130.7">FULL form</text>
<text x="144.6" y="134.1">FULL form</text>
<text x="144.6" y="137.5">FULL form</text>
<text x="144.6" y="140.9">FULL form</text>
<text x="144.6" y="144.3">FULL form</text>
<text x="144.6" y="153.1">FULL form</text>
<text x="144.6" y="156.5">FULL form</text>
<text x="144.6" y="159.9">FULL form</text>
<text x="144.6" y="163.3">FULL form</text>
<text x="144.6" y="166.6">FULL form</text>
<text x="144.6" y="175.4">FULL form</text>
<text x="144.6" y="178.8">FULL form</text>
<text x="144.6" y="182.2">FULL form</text>
<text x="144.6" y="185.6">FULL form</text>
<text x="144.6" y="189">FULL form</text>
<text x="144.6" y="197.8">FULL form</text>
<text x="144.6" y="201.2">FULL form</text>
<text x="144.6" y="204.6">FULL form</text>
<text x="144.6" y="208">FULL form</text>
<text x="144.6" y="211.3">FULL form</text>
<text x="144.6" y="220.1">FULL form</text>
<text x="144.6" y="223.5">FULL form</text>
<text x="144.6" y="226.9">FULL form</text>
<text x="144.6" y="230.3">FULL form</text>
<text x="144.6" y="233.7">FULL form</text>
<text x="144.6" y="242.5">FULL form</text>
<text x="144.6" y="245.9">FULL form</text>
<text x="144.6" y="249.3">FULL form</text>
<text x="144.6" y="252.7">FULL form</text>
<text x="144.6" y="256">FULL form</text>
<text x="144.6" y="264.9">FULL form</text>
<text x="144.6" y="268.2">FULL form</text>
<text x="144.6" y="271.6">FULL form</text>
<text x="144.6" y="275">FULL form</text>
<text x="144.6" y="278.4">FULL form</text>
</g>
<g font-size="2.3" fill="#3d4c50">
<text x="141.1" y="82.6">LAYER 1 - L2 courses 8-9 (place first)</text>
<text x="141.1" y="105">LAYER 2 - L2 course 8</text>
<text x="141.1" y="127.4">LAYER 3 - L2 course 8</text>
<text x="141.1" y="149.7">LAYER 4 - L2 course 8</text>
<text x="141.1" y="172.1">LAYER 5 - L2 courses 7-8</text>
<text x="141.1" y="194.4">LAYER 6 - L2 course 7</text>
<text x="141.1" y="216.8">LAYER 7 - L2 course 7</text>
<text x="141.1" y="239.1">LAYER 8 - L2 courses 6-7</text>
<text x="141.1" y="261.5">LAYER 9 - L2 course 6</text>
</g>
<g font-size="2.3" fill="#6b7c81">
<text x="194" y="85.4">Checked by</text>
<text x="194" y="89.8">Date</text>
</g>
<text font-size="2.1" x="291.2" y="269.5">ES26-078 Tramuntana 1A Busot - House + po…</text>
</svg>
